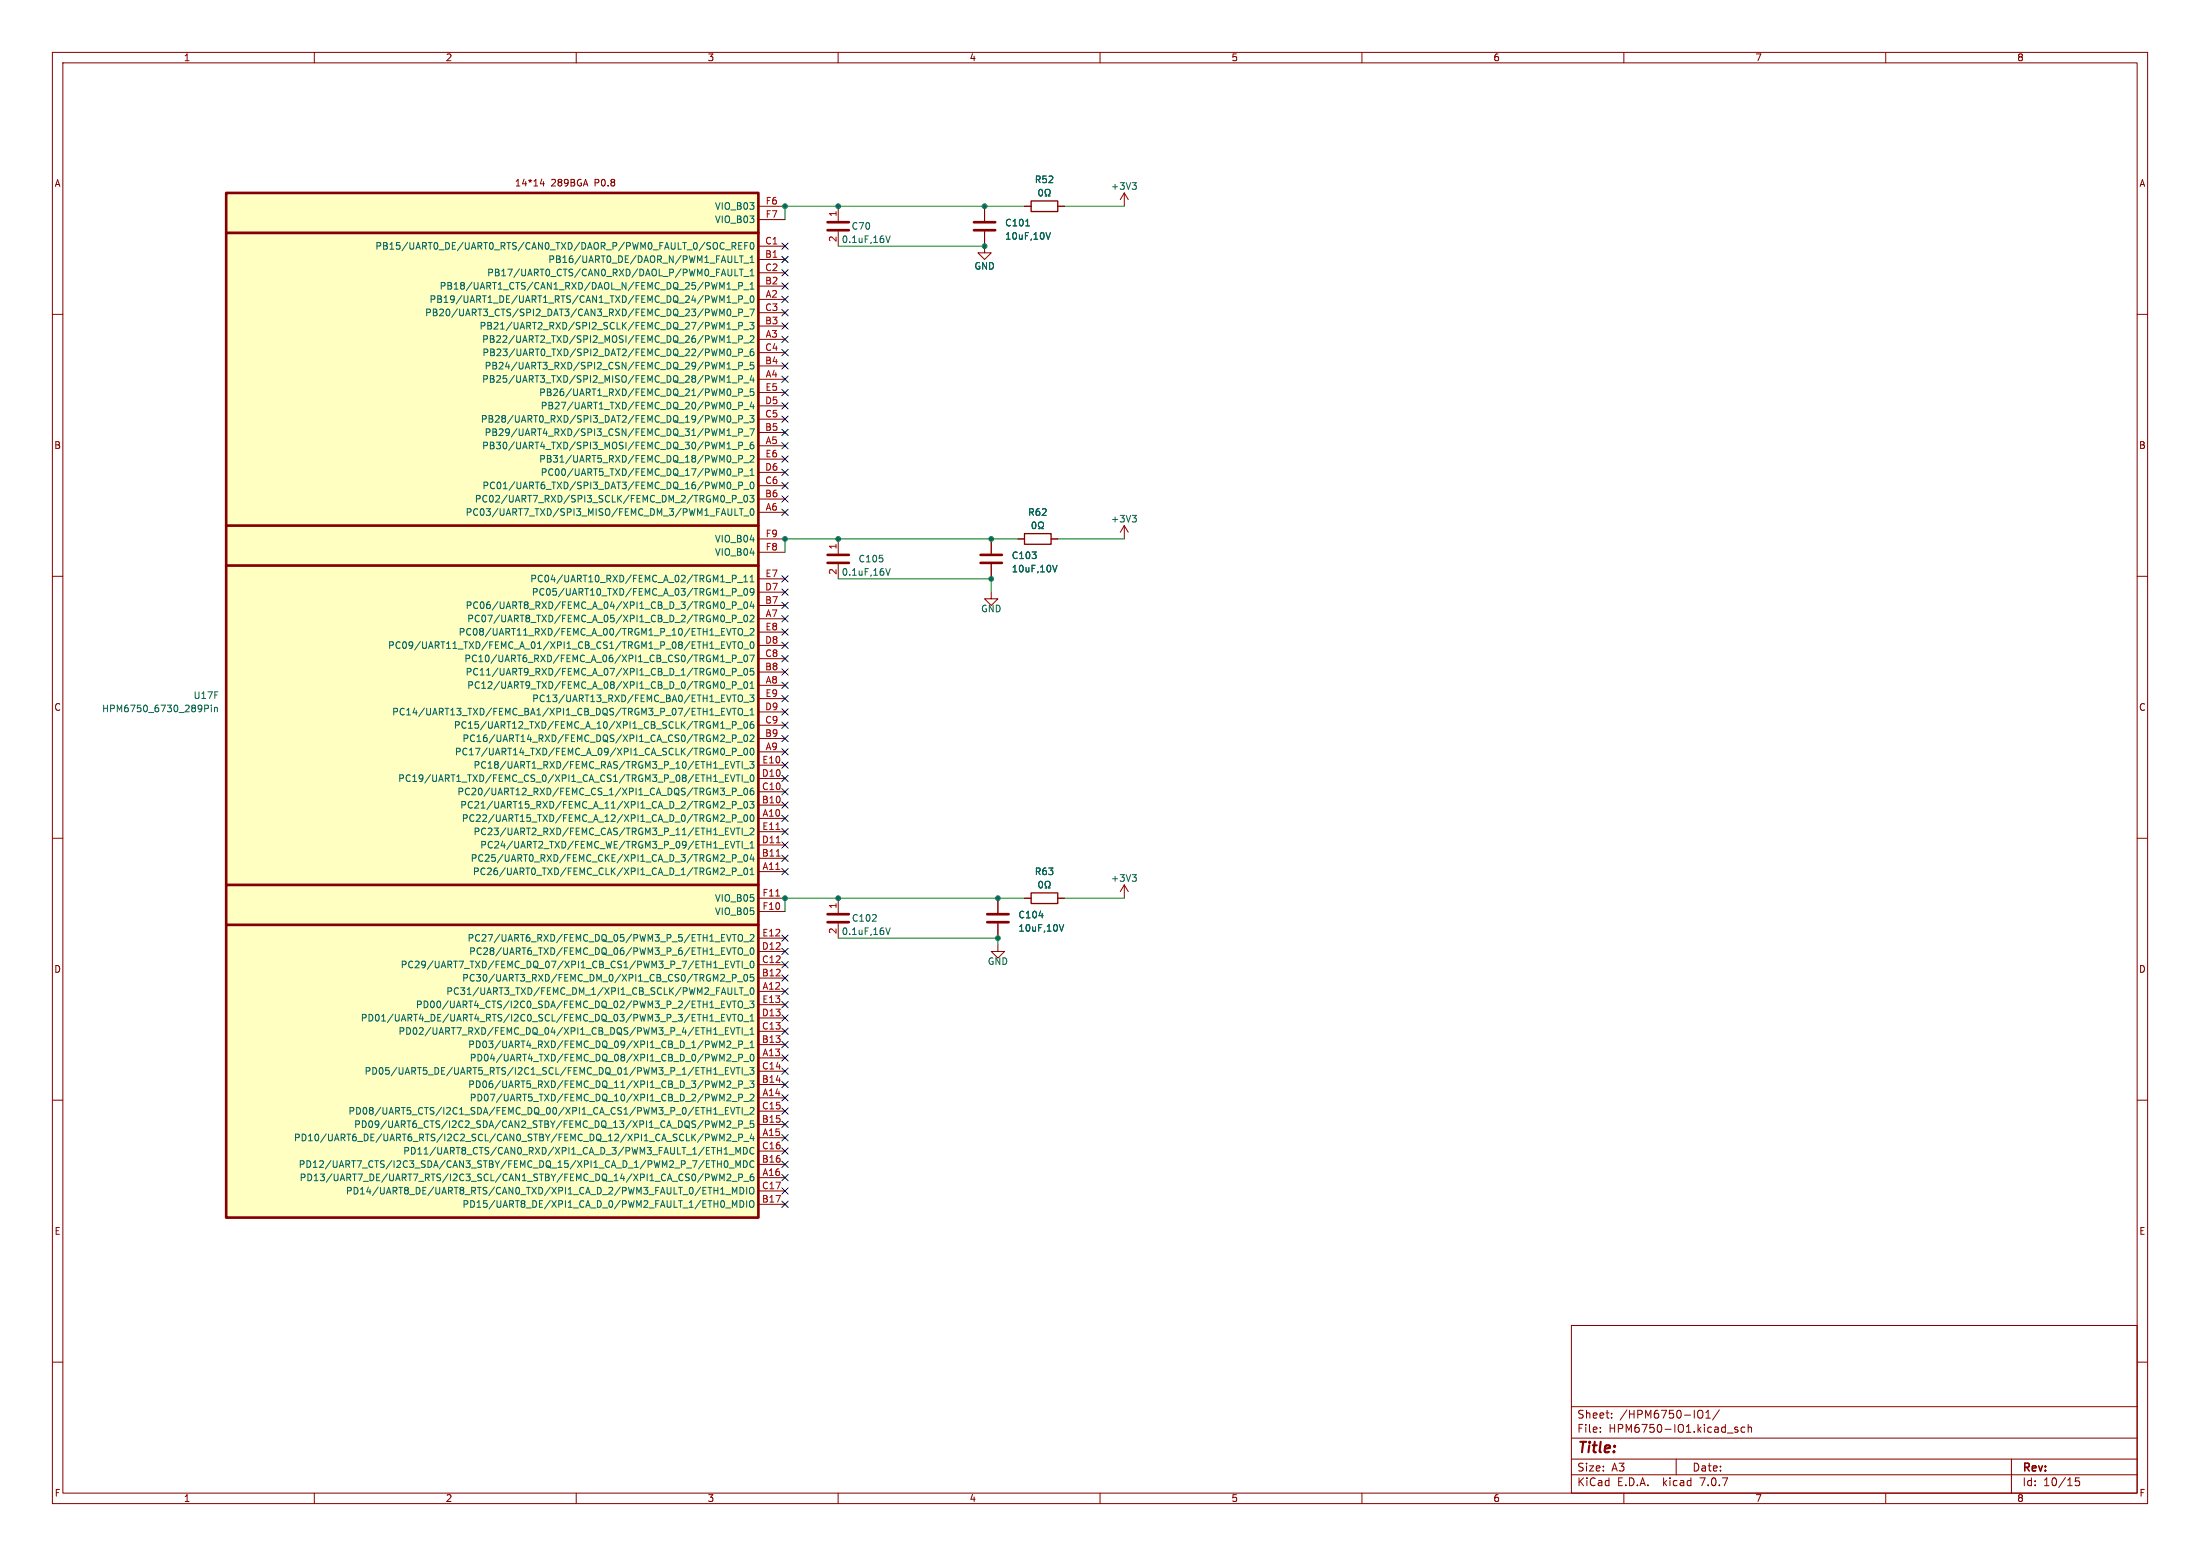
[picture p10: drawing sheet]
<svg xmlns="http://www.w3.org/2000/svg" width="420mm" height="297mm" viewBox="0 0 420 297" stroke-linecap="round" stroke-linejoin="round" font-family="sans-serif">
<g fill="none" stroke="#840000" stroke-width=".19">
<path d="M10 10h400v277h-400zM12 12h396v273h-396zM60 10v2M110 10v2M160 10v2M210 10v2M260 10v2M310 10v2M360 10v2M103.4 34.2l-.3 .9h.8M103.7 34.7v.8M144.8 39.4h5.1"/>
<path d="M160 39.4v2.8M188 39.4v2.8M195.6 39.4h1.2M201.9 39.4h1.3M214.6 36.8v2.6M214.6 36.8l-.7 1.3M214.6 36.8l.8 1.3M10 60h2M144.8 57.2h5.1M144.8 49.5h5.1M144.8 54.6h5.1M144.8 47h5.1"/>
<path d="M144.8 52.1h5.1M144.8 59.7h5.1M144.8 41.9h5.1M160 44.2v2.8M188 44.2v4.1h-1.3l1.3 1.2 1.2-1.2h-1.2M408 60h2M144.8 64.8h5.1M144.8 72.4h5.1M144.8 62.2h5.1M144.8 69.9h5.1M144.8 67.3h5.1M144.8 77.5h5.1"/>
<path d="M144.8 74.9h5.1M144.8 85.1h5.1M144.8 97.8h5.1M144.8 82.6h5.1M144.8 95.3h5.1M144.8 80h5.1M144.8 92.7h5.1M144.8 90.2h5.1M144.8 87.6h5.1M10 110h2M144.8 118.1h5.1M144.8 115.6h5.1"/>
<path d="M144.8 113h5.1M144.8 110.5h5.1M144.8 105.4h5.1M144.8 102.9h5.1M160 102.9v2.8M160 107.7v2.8M189.2 113v1.3h-1.2l1.2 1.3 1.3-1.3h-1.3M189.2 102.9v2.8M189.2 107.7v2.8M194.3 102.9h1.3M200.7 102.9h1.2M214.6 100.3v2.6"/>
<path d="M214.6 100.3l-.7 1.3M214.6 100.3l.8 1.3M408 110h2M144.8 130.8h5.1M144.8 128.3h5.1M144.8 125.7h5.1M144.8 138.4h5.1M144.8 123.2h5.1M144.8 135.9h5.1M144.8 120.7h5.1M144.8 133.4h5.1M10 160h2"/>
<path d="M144.8 156.2h5.1M144.8 143.5h5.1M144.8 153.7h5.1M144.8 141h5.1M144.8 151.1h5.1M144.8 148.6h5.1M144.8 146.1h5.1M144.8 158.8h5.1M408 160h2M144.8 166.4h5.1M144.8 163.8h5.1M144.8 161.3h5.1"/>
<path d="M144.8 179.1h5.1M144.8 174h5.1M144.8 171.5h5.1M160 171.5v2.7M160 176.3v2.8M190.5 171.5v2.7M190.5 176.3v2.8M195.6 171.5h1.2M201.9 171.5h1.3M214.6 168.9l-.7 1.3M214.6 168.9v2.6M214.6 168.9l.8 1.3"/>
<path d="M144.8 189.2h5.1M144.8 186.7h5.1M144.8 199.4h5.1M144.8 184.2h5.1M144.8 196.9h5.1M144.8 181.6h5.1M144.8 194.3h5.1M144.8 191.8h5.1M190.5 180.3v1.3h-1.3l1.3 1.3 1.3-1.3h-1.3M10 210h2M144.8 201.9h5.1M144.8 209.6h5.1"/>
<path d="M144.8 217.2h5.1M144.8 207h5.1M144.8 214.6h5.1M144.8 204.5h5.1M144.8 212.1h5.1M144.8 219.7h5.1M408 210h2M144.8 224.8h5.1M144.8 222.2h5.1M144.8 229.9h5.1M144.8 227.3h5.1M10 260h2"/>
<path d="M300 253h108v32h-108zM408 260h2M300 278.5h108M300 274.5h108M300 268.5h108M305.5 273.2v.2M305.5 272.5v.1M307.7 270.5v.2M307.7 269.8v.1M320 278.5v3M324.4 269.2a.5 .5 0 0 1 .7 .5v.5a.5 .5 0 0 1-.7 .5M325.7 270.7h.8"/>
<path d="M325.7 269.6l.4-.4v1.5M328.2 269.1l-1.3 1.9M331.7 272.5l-.3-.1-.2 .2v.2l.5 .2v.3h-.5M333.1 272.5l-.4-.1-.3 .3 .1 .6h.6M333.7 272.5l.2-.1 .4 .1 .1 .9M333.7 271.9v1.5M384 278.5v6.5M60 285v2M110 285v2M160 285v2M210 285v2M260 285v2"/>
<path d="M300 281.5h108M310 285v2M360 285v2M396.9 282.1h-.7v.7l.2-.1h.5l.1 .2-.1 .5-.2 .2-.5-.2"/>
</g>
<g fill="none" stroke="#840000" stroke-width=".51">
<path d="M43.2 36.8h101.6v195.6h-101.6zM43.2 44.5h101.6M158 43.9h4.1M158 42.4h4.1M185.9 43.9h4.1M185.9 42.4h4.1M43.2 108h101.6M43.2 100.3h101.6M158 107.4h4.1M158 105.9h4.1M187.2 107.4h4.1M187.2 105.9h4.1"/>
<path d="M43.2 176.5h101.6M43.2 168.9h101.6M158 176h4.1M158 174.5h4.1M188.5 176h4M188.5 174.5h4"/>
</g>
<g fill="none" stroke="#006464" stroke-width=".19">
<path d="M198.5 36.2l.1-.1a.68 .68 0 0 1 .4 .7 .68 .68 0 0 1-.4 .6 .84 .84 0 0 1-.1-1.2zM199.5 37.4h.3v-.2a.54 .54 0 0 1-.3-.8 .54 .54 0 0 1 .8-.2l.2 .6-.3 .4v.2h.3M216.1 34.9h.8l-.4 .5M216.7 35.4l.2 .2v.3l-.2 .2M138.5 47.7h1M138.8 57.7h.7M138.8 54.3l.4-.4v1.3M138.8 55.2h.7M138.9 59.1l.2-.1a.68 .68 0 0 1 .4 .6 .68 .68 0 0 1-.4 .7l-.3-.5zM139 56.6l.2-.1v1.2M139.8 47l.6-.1 .1-.2-.1-.3-.6-.1v1.3M139.8 57.9h.9"/>
<path d="M139.8 55.3h.9M140.1 47l.4 .6M140.3 51.4v1.2h.6M141 54.6l.6-.1 .2-.2-.1-.3-.7-.1v1.3M141 57.1h.6l.2-.2-.1-.3-.7-.1v1.2M141 59.7l.6-.1 .2-.2-.1-.3-.7-.1v1.3M141 46.9h.5M141.1 48.8h.8M141.1 51.4h.8M141.5 48.8v1.3M141.5 51.4v1.2M141.6 46.3h-.6v1.3h.6"/>
<path d="M142 57.9h1M142 50.2h1M142 55.3h1M142 52.8h1M142.2 46.9h.4M142.8 46.3h-.6v1.3M143.1 59h.9l-.6 1.3M143.2 49.2l.4-.4v1.3M143.2 51.7l.4-.3v1.2M143.2 54.3l.4-.4v1.3M143.2 50.1h.7M143.2 55.2h.7"/>
<path d="M143.2 52.6h.7M143.3 46.4l.2-.1a.68 .68 0 0 1 .4 .6 .68 .68 0 0 1-.4 .7l-.3-.5zM143.3 56.6l.2-.1a.68 .68 0 0 1 .4 .6 .68 .68 0 0 1-.4 .6l-.3-.5zM169.1 45l.4 1.3 .4-1.3M195.8 43.1h.7M199.7 44.4l.4 1.3 .4-1.3M138.8 65.3h.7M138.8 73h.7M138.8 62.8h.7M138.8 70.4h.7M139.4 79.4l.1 .4-.1 .7M139.8 65.5h.9"/>
<path d="M139.8 73.1h.9M139.8 62.9h.9M139.8 70.6h.9M139.8 60.4h.9M139.8 68h.9M139.8 75.6h.9M141 62.2l.6-.1 .2-.1-.1-.3-.7-.2v1.3M141 64.7h.6l.2-.2-.1-.3-.7-.1v1.2M141 67.3l.6-.1 .2-.2-.1-.3-.7-.1v1.3M141 69.8h.6l.2-.2-.1-.3-.7-.1v1.2M141 72.4l.6-.1 .2-.2-.1-.3-.7-.1v1.3M141 74.9l.6-.1 .2-.1-.1-.3-.7-.2v1.3"/>
<path d="M141 77.4h.6l.2-.2-.1-.3-.7-.1v1.2M141 80l.6-.1 .2-.2-.1-.3-.7-.1v1.3M142 65.5h1M142 73.1h1M142 62.9h1M142 70.6h1M142 60.4h1M142 68h1M142 78.2h1M142 75.6h1M143.1 61.5h.8l-.4 .5 .4 .1v.6l-.2 .1-.6-.1M143.1 79.3h.8l-.4 .5 .4 .1v.6l-.2 .1-.6-.1"/>
<path d="M143.2 64.2l.5-.1 .2 .3-.8 .9h.8M143.5 71.6l-.3 .9h.8M143.5 76.7l-.3 .9h.8M143.8 66.6l-.4 .1a.86 .86 0 0 0 0 1.2l.5-.1v-.5l-.2-.2-.4 .1-.1 .1M143.8 72.1v.9M143.8 77.2v.8M143.9 69.2h-.6l-.1 .6 .2-.2 .4 .1 .1 .2v.4l-.2 .1-.5-.1M143.9 74.2h-.6l-.1 .6 .2-.1 .4 .1 .1 .2v.4l-.2 .1-.5-.1M138.5 96h1M138.8 85.7h.7M138.8 83.1h.7M139.8 85.8h.9"/>
<path d="M139.8 83.3h.9M139.8 80.7h.9M139.8 93.4h.9M139.8 90.9h.9M139.8 88.3h.9M139.8 95.2h.6l.1-.2v-.3l-.7-.1v1.2M140.3 97.1v1.3h.6M140.8 96h1M141 82.5h.6l.2-.2-.1-.3-.7-.1v1.2M141 85.1l.6-.1 .2-.2-.1-.3-.7-.1v1.3M141 87.6l.6-.1 .2-.1-.1-.3-.7-.2v1.3M141 90.1h.6l.2-.2-.1-.3-.7-.1v1.2"/>
<path d="M141 92.7l.6-.1 .2-.2-.1-.3-.7-.1v1.3M141.1 97.1h.8M141.5 97.1v1.3M142 85.8h1M142 98.5h1M142 83.3h1M142 80.7h1M142 93.4h1M142 90.9h1M142 88.3h1M142.1 94.7l.2-.1a.68 .68 0 0 1 .4 .6 .68 .68 0 0 1-.4 .6l-.3-.5zM143.1 94.6h.8l-.4 .4 .4 .2v.5l-.2 .1-.6-.1"/>
<path d="M143.1 81.9h.9l-.6 1.2M143.2 87.1l.5-.2 .2 .4-.8 .9h.8M143.2 89.8l.4-.3v1.2M143.2 90.7h.7M143.3 97.2l.2-.1a.68 .68 0 0 1 .4 .6 .68 .68 0 0 1-.4 .7l-.3-.5zM143.3 92.1l.2-.1a.68 .68 0 0 1 .4 .7 .68 .68 0 0 1-.4 .6l-.3-.5zM143.8 84.4l-.4 .1a.86 .86 0 0 0 0 1.2l.5-.2v-.4l-.2-.2h-.4l-.1 .2M197.2 99.8l.1-.2a.68 .68 0 0 1 .5 .7 .68 .68 0 0 1-.5 .6l-.3-.5zM216.1 98.4h.8l-.4 .5M216.7 98.9l.2 .2v.3l-.2 .2M138.5 118.8h1M138.5 116.3h1"/>
<path d="M139.8 115.5h.6l.1-.2v-.3l-.7-.1v1.2M139.8 118.1l.6-.1 .1-.2v-.3l-.7-.1v1.3M139.8 109.8h.5l.2 .2-.1 .4-.6 .1M139.8 120h.7M140.2 120v1.2M140.8 118.8h1M140.8 116.3h1M140.8 113.7h1M140.8 111.2h1M142 111.1h.7M142 110.2l.4-.4v1.3M142.1 112.5l.2-.2a.68 .68 0 0 1 .4 .7 .68 .68 0 0 1-.4 .6l-.3-.5z"/>
<path d="M142.1 115l.2-.1a.68 .68 0 0 1 .4 .6 .68 .68 0 0 1-.4 .6l-.3-.4zM142.1 117.5l.2-.1a.68 .68 0 0 1 .4 .7 .68 .68 0 0 1-.4 .6l-.3-.5zM143.2 117.5l.5-.1 .2 .4-.8 .9h.8M143.2 110.2l.4-.4v1.3M143.2 111.1h.7M143.5 114.8l-.3 .9h.8M143.8 115.3v.8M143.9 112.9l-.2 .2h-.4l-.1-.2v-.3l.2-.3h.3l.2 .3a.84 .84 0 0 1-.3 1h-.3M169.1 108.5l.4 1.3 .4-1.3M198.2 100.9h.3v-.2a.54 .54 0 0 1-.2-.8 .54 .54 0 0 1 .7-.2l.2 .6-.3 .4v.2h.3M201 107.9l.4 1.3 .4-1.3M39.1 134.6h.5l.2 .2-.1 .4-.6 .1"/>
<path d="M40.3 134.6v.1M40.3 135v.9M41 135v.9M41 135.1l.1-.1 .3 .1 .1 .8M137.8 123.1h.4M137.8 123.8h.6M137.8 122.5h.6M137.8 136.5h.6M137.8 135.2h.6M138.5 131.5h1M138.5 129h1M138.5 126.4h1"/>
<path d="M138.5 139.1h1M138.7 122.5l.5 1.3 .4-1.3M138.7 135.2l.5 1.3 .4-1.3M139.8 125.7l.6-.1 .1-.1v-.3l-.7-.2v1.3M139.8 128.2h.6l.1-.2v-.3l-.7-.1v1.2M139.8 130.8l.6-.1 .1-.2v-.3l-.7-.1v1.3M139.8 138.4l.6-.1 .1-.1v-.3l-.7-.2v1.3M139.8 122.5h.7M139.8 135.2h.7M140.2 122.5v1.3M140.2 135.2v1.3M140.8 131.5h1"/>
<path d="M140.8 129h1M140.8 126.4h1M140.8 139.1h1M141 120.1l.2-.1a.43 .43 0 0 1 .6 .4v.4a.42 .42 0 0 1-.5 .4 .42 .42 0 0 1-.4-.4zM141 122.7l.2-.2a.43 .43 0 0 1 .6 .4v.4a.42 .42 0 0 1-.5 .5 .42 .42 0 0 1-.4-.5zM141 132.8l.2-.1a.43 .43 0 0 1 .6 .4v.4a.43 .43 0 0 1-.3 .4 .43 .43 0 0 1-.5-.2M141 135.4l.2-.2a.43 .43 0 0 1 .6 .4v.4a.42 .42 0 0 1-.5 .5 .42 .42 0 0 1-.4-.5zM142 123.9h1M142 136.6h1M142 121.4h1M142 134.1h1M142.1 125.2l.2-.2a.68 .68 0 0 1 .4 .7 .68 .68 0 0 1-.4 .6l-.3-.5z"/>
<path d="M142.1 127.7l.2-.1a.68 .68 0 0 1 .4 .6 .68 .68 0 0 1-.4 .6l-.3-.4zM142.1 130.2l.2-.1a.68 .68 0 0 1 .4 .7 .68 .68 0 0 1-.4 .6l-.3-.5zM142.1 137.9l.2-.2a.68 .68 0 0 1 .4 .7 .68 .68 0 0 1-.4 .6l-.3-.5zM143.1 132.7h.8l-.4 .4 .4 .2v.5l-.2 .1-.6-.1M143.1 125h.9l-.6 1.3M143.2 120.1l.5-.1 .2 .3-.8 .9h.8M143.2 130.5l.4-.4v1.3M143.2 135.6l.4-.4v1.3M143.2 131.4h.7M143.2 136.5h.7M143.3 122.6l.2-.1a.68 .68 0 0 1 .4 .6 .68 .68 0 0 1-.4 .7l-.3-.5zM143.8 137.7l-.4 .1a.86 .86 0 0 0 0 1.2l.5-.1v-.4l-.2-.3-.4 .1-.1 .2"/>
<path d="M143.9 127.6h-.6l-.1 .6 .2-.1h.4l.1 .2v.4l-.2 .1-.5-.1M138.5 148.5h.4M138.5 149.2h.6M138.5 147.9h.6M138.5 156.9h1M138.5 144.2h1M138.5 154.4h1M138.5 141.7h1M138.5 151.8h1M139.5 147.9l.4 1.3 .4-1.3M139.8 140.9h.6l.1-.2v-.3l-.7-.1v1.2M139.8 143.5l.6-.1 .1-.2v-.3l-.7-.1v1.3"/>
<path d="M139.8 151.1l.6-.1 .1-.1v-.3l-.7-.2v1.3M139.8 153.6h.6l.1-.2v-.3l-.7-.1v1.2M139.8 156.2l.6-.1 .1-.2v-.3l-.7-.1v1.3M140.3 145.4l-.4 1.2M140.3 158.1l-.4 1.2M140.5 147.9h.8M140.5 145.4h.8M140.5 158.1h.8M140.8 156.9h1M140.8 144.2h1M140.8 154.4h1M140.8 141.7h1"/>
<path d="M140.8 151.8h1M140.9 145.4v1.2M140.9 147.9v1.3M140.9 158.1v1.2M141.7 145.4v1.2M141.7 147.9v1.3M141.7 158.1v1.2M142 149.3h1M142 146.8h1M142 159.5h1M142.1 155.6l.2-.1a.68 .68 0 0 1 .4 .7 .68 .68 0 0 1-.4 .6l-.3-.5zM142.1 140.4l.2-.1a.68 .68 0 0 1 .4 .6 .68 .68 0 0 1-.4 .6l-.3-.4z"/>
<path d="M142.1 142.9l.2-.1a.68 .68 0 0 1 .4 .7 .68 .68 0 0 1-.4 .6l-.3-.5zM142.1 150.6l.2-.2a.68 .68 0 0 1 .4 .7 .68 .68 0 0 1-.4 .6l-.3-.5zM142.1 153.1l.2-.1a.68 .68 0 0 1 .4 .6 .68 .68 0 0 1-.4 .6l-.3-.4zM143.1 153h.8l-.4 .5 .4 .1v.5l-.2 .1-.6-.1M143.1 145.4h.8l-.4 .4 .4 .2v.5l-.2 .1-.6-.1M143.2 158.2l.5-.1 .2 .3-.8 .9h.8M143.2 140.4l.5-.1 .2 .3-.8 .9h.8M143.3 155.6l.2-.1a.68 .68 0 0 1 .4 .7 .68 .68 0 0 1-.4 .6l-.3-.5zM143.3 142.9l.2-.1a.68 .68 0 0 1 .4 .7 .68 .68 0 0 1-.4 .6l-.3-.5zM143.3 148l.2-.1a.68 .68 0 0 1 .4 .6 .68 .68 0 0 1-.4 .7l-.3-.5zM143.8 150.4l-.4 .1a.86 .86 0 0 0 0 1.2l.5-.1v-.4l-.2-.3-.4 .1-.1 .2M138.5 167.1h1"/>
<path d="M139.8 163.8l.6-.1 .1-.1v-.3l-.7-.2v1.3M139.8 166.3h.6l.1-.2v-.3l-.7-.1v1.2M139.8 178.4h.7M140.2 178.4v1.2M140.3 160.6l-.4 1.3M140.5 160.6h.8M140.8 167.1h1M140.8 164.5h1M140.9 160.6v1.3M141 178.6l.2-.2a.43 .43 0 0 1 .6 .4v.4a.42 .42 0 0 1-.5 .5 .42 .42 0 0 1-.4-.5zM141.7 160.6v1.3M142 162h1"/>
<path d="M142 179.8h1M142.1 165.8l.2-.1a.68 .68 0 0 1 .4 .6 .68 .68 0 0 1-.4 .6l-.3-.4zM142.1 163.3l.2-.2a.68 .68 0 0 1 .4 .7 .68 .68 0 0 1-.4 .6l-.3-.5zM143.2 166.9h.7M143.2 178.5l.5-.1 .2 .3-.8 .9h.8M143.2 161l.4-.4v1.3M143.2 166l.4-.3v1.2M143.2 161.9h.7M143.5 163.1l-.3 .9h.8M143.8 163.6v.8M169.1 177.1l.4 1.3 .4-1.3M198.4 174.8h.7"/>
<path d="M198.5 168.3l.1-.1a.68 .68 0 0 1 .4 .7 .68 .68 0 0 1-.4 .6 .84 .84 0 0 1-.1-1.2zM199.5 169.5h.3v-.3a.54 .54 0 0 1-.3-.7 .54 .54 0 0 1 .8-.2l.2 .6-.3 .3v.3h.3M202.2 176.5l.4 1.2 .5-1.2M216.1 166.9h.8l-.4 .5M216.7 167.4l.2 .3v.3l-.2 .2M137.2 197.6h1M137.8 194.2h.4M138.4 193.6h-.6v1.3h.6M138.5 184.1h.4M138.5 196.8h.4M138.5 187.4h1M138.7 193.6l.5 1.3 .4-1.3"/>
<path d="M138.7 191.1l.5 1.2 .4-1.2M139 198.7l.4 .1 .1 .3-.8 .9h.8M139.1 183.5h-.6v1.2h.6M139.1 196.2h-.6v1.2h.6M139.5 183.5l.4 1.2 .4-1.2M139.5 196.2l.4 1.2 .4-1.2M139.8 186.7l.6-.1 .1-.2v-.3l-.7-.1v1.3M139.8 180.9h.7M139.8 193.6h.7M139.8 191.1h.7M140.2 180.9v1.3M140.2 191.1v1.2"/>
<path d="M140.2 193.6v1.3M140.3 188.5v1.3h.6M140.5 183.5h.8M140.5 196.2h.8M140.8 187.4h1M140.9 183.5v1.2M140.9 196.2v1.2M141 181.1l.2-.2a.43 .43 0 0 1 .6 .4v.5a.42 .42 0 0 1-.5 .4 .42 .42 0 0 1-.4-.4zM141 191.3l.2-.2a.43 .43 0 0 1 .6 .4v.4a.42 .42 0 0 1-.5 .5 .42 .42 0 0 1-.4-.5zM141 193.8l.2-.2a.43 .43 0 0 1 .6 .4v.5a.42 .42 0 0 1-.5 .4 .42 .42 0 0 1-.4-.4zM141 199.4l.6-.1 .2-.2-.1-.3-.7-.1v1.3M141.1 188.5h.8"/>
<path d="M141.5 188.5v1.3M141.7 183.5v1.2M141.7 196.2v1.2M142 189.9h1M142 184.9h1M142 197.6h1M142 182.3h1M142 195h1M142 192.5h1M142.1 186.1l.2-.1a.68 .68 0 0 1 .4 .6 .68 .68 0 0 1-.4 .7l-.3-.5zM143.1 191.1h.8l-.4 .5 .4 .1v.5l-.2 .1-.6-.1M143.2 194l.4-.4v1.3"/>
<path d="M143.2 196.5l.4-.3v1.2M143.2 199.1l.4-.4v1.3M143.2 200h.7M143.2 197.4h.7M143.2 194.9h.7M143.3 181l.2-.1a.68 .68 0 0 1 .4 .7 .68 .68 0 0 1-.4 .6l-.3-.5zM143.3 183.6l.2-.1a.68 .68 0 0 1 .4 .6 .68 .68 0 0 1-.4 .6l-.3-.5zM143.3 188.7l.2-.2a.68 .68 0 0 1 .4 .7 .68 .68 0 0 1-.4 .6l-.3-.5zM143.9 186h-.6l-.1 .6 .2-.1h.4l.1 .2v.4l-.2 .2-.5-.2M136.9 216.5l-.3 1.2-.2-.9M137.2 205.2h1M137.2 212.8h1"/>
<path d="M137.4 217.7v-1.2l.4 .9 .4-.9v1.2M137.4 213.9l.4 .9 .4-.9v1.3M138.5 204.4h.4M138.5 212h.4M138.8 214.1l.5-.2 .2 .4-.8 .9h.8M138.8 216.6l.5-.1 .2 .3-.8 .9h.8M139.1 203.8h-.6v1.2h.6M139.1 211.4h-.6v1.3h.6M139.3 201.2l.2 .3v.3l-.8 .7h.8M139.3 206.3l.2 .3v.3l-.8 .7h.8M139.3 208.9l.2 .2v.3l-.8 .7h.8M139.5 203.8l.4 1.2 .4-1.2"/>
<path d="M139.5 211.4l.4 1.3 .4-1.3M139.8 202.6h.9M139.8 210.3h.9M139.8 217.9h.9M139.8 200.1h.9M139.8 207.7h.9M139.8 215.3h.9M140.5 203.8h.8M140.5 211.4h.8M140.9 203.8v1.2M140.9 211.4v1.3M141 201.9l.6-.1 .2-.1-.1-.3-.7-.2v1.3"/>
<path d="M141 207l.6-.1 .2-.2-.1-.3-.7-.1v1.3M141 209.5h.6l.2-.2-.1-.3-.7-.1v1.2M141 214.6l.6-.1 .2-.1-.1-.3-.7-.2v1.3M141 217.1h.6l.2-.2-.1-.3-.7-.1v1.2M141.7 203.8v1.2M141.7 211.4v1.3M141.9 219a.64 .64 0 0 1 .8 .7 .64 .64 0 0 1-.8 .6zM142 202.6h1M142 210.3h1M142 217.9h1M142 200.1h1M142 207.7h1"/>
<path d="M142 215.3h1M142 205.2h1M142 212.8h1M143.1 203.8h.8l-.4 .5 .4 .1v.5l-.2 .1-.6-.1M143.1 206.3h.8l-.4 .5 .4 .1v.6l-.2 .1-.6-.1M143.2 209l.5-.1 .2 .3-.8 .9h.8M143.2 211.5l.5-.1 .2 .4-.8 .9h.8M143.3 201.4l.2-.2a.68 .68 0 0 1 .4 .7 .68 .68 0 0 1-.4 .6l-.3-.5zM143.5 216.4l-.3 .9h.8M143.8 216.9v.8M143.9 213.9h-.6l-.1 .6 .2-.1 .4 .1 .1 .2v.4l-.2 .1-.5-.1M143.9 219.1a.6 .6 0 0 0-.8 .5 .6 .6 0 0 0 .6 .7l.2-.1"/>
<path d="M135.8 221.6h.8M136.9 224.1l-.3 1.3-.2-.9-.3 .9M137 221.6v1.2M137 222.2h.7M137.4 225.4v-1.3l.4 .9 .4-.9v1.3M137.6 227.9h.7M137.7 221.6v1.2M138.2 220.3h.8M138.4 221.7l.1-.1a.68 .68 0 0 1 .5 .6 .68 .68 0 0 1-.5 .6l-.3-.5zM138.5 228h1M138.8 224.2l.5-.1 .2 .4-.8 .9h.8M139.2 223h1"/>
<path d="M139.2 220.4h1M139.8 225.5h.9M139.8 227.9v-1.3l.4 .9 .5-.9v1.3M139.8 229.2l.4 .9 .5-.9v1.2M140.5 220.3v-1.3l.4 .9 .4-.9v1.3M140.5 222.8v-1.2l.4 .9 .4-.9v1.2M141 224.8l.6-.1 .2-.2-.1-.3-.7-.1v1.3M141.3 226.6a.64 .64 0 0 1 .7 .7 .64 .64 0 0 1-.7 .6zM141.3 229.2a.64 .64 0 0 1 .7 .6 .64 .64 0 0 1-.7 .6zM141.9 221.6a.64 .64 0 0 1 .8 .6 .64 .64 0 0 1-.8 .6zM142 225.5h1M142.5 226.6v1.3"/>
<path d="M142.5 229.2v1.2M143.1 226.8l.3-.2a.43 .43 0 0 1 .5 .5v.4a.42 .42 0 0 1-.4 .4 .42 .42 0 0 1-.4-.4zM143.1 229.4l.3-.2a.43 .43 0 0 1 .5 .4v.4a.42 .42 0 0 1-.4 .5 .42 .42 0 0 1-.4-.5zM143.8 224.1l-.4 .1a.86 .86 0 0 0 0 1.2l.5-.2v-.4l-.2-.2h-.4l-.1 .2M143.9 221.7a.6 .6 0 0 0-.8 .4 .6 .6 0 0 0 .6 .7l.2-.1"/>
</g>
<path d="M43.2 44.5h101.6M43.2 108h101.6M43.2 100.3h101.6M43.2 176.5h101.6M43.2 168.9h101.6" fill="none" stroke="#ffffc2" stroke-width=".19"/>
<path d="M43.2 36.8h101.6v195.6h-101.6z" fill="#ffffc2" stroke="#ffffc2" stroke-width=".19"/>
<path d="M148.1 158.3h.8M148.1 171h.7M148.2 163.4h.7M148.2 160.9h.7" fill="none" stroke="#a90000" stroke-width=".19"/>
<path d="M196.8 38.4h5.1v2h-5.1zM195.6 101.9h5.1v2h-5.1zM196.8 170.4h5.1v2.1h-5.1z" fill="none" stroke="#840000" stroke-width=".25"/>
<path d="M195.6 39.4h-45.7v2.5M203.2 39.4h11.4M160 47h28M160 110.5h29.2v2.5M194.3 102.9h-44.4v2.5M201.9 102.9h12.7M160 179.1h30.5v1.2M195.6 171.5h-45.7v2.5M203.2 171.5h11.4" fill="none" stroke="#009600" stroke-width=".19"/>
<g fill="none" stroke="#000084" stroke-width=".19">
<path d="M149.3 46.4l1.2 1.2M149.3 56.5l1.2 1.3M149.3 48.9l1.2 1.2M149.3 51.5l1.2 1.2M149.3 59.1l1.2 1.2M149.3 54l1.2 1.2M150.5 46.4l-1.2 1.2M150.5 56.5l-1.2 1.3M150.5 48.9l-1.2 1.2M150.5 51.5l-1.2 1.2M150.5 59.1l-1.2 1.2M150.5 54l-1.2 1.2"/>
<path d="M149.3 61.6l1.2 1.2M149.3 66.7l1.2 1.2M149.3 64.2l1.2 1.2M149.3 76.9l1.2 1.2M149.3 71.8l1.2 1.2M149.3 74.3l1.2 1.2M149.3 79.4l1.2 1.2M149.3 69.2l1.2 1.3M150.5 61.6l-1.2 1.2M150.5 66.7l-1.2 1.2M150.5 64.2l-1.2 1.2M150.5 76.9l-1.2 1.2"/>
<path d="M150.5 71.8l-1.2 1.2M150.5 74.3l-1.2 1.2M150.5 79.4l-1.2 1.2M150.5 69.2l-1.2 1.3M149.3 87l1.2 1.2M149.3 81.9l1.2 1.3M149.3 89.6l1.2 1.2M149.3 84.5l1.2 1.2M149.3 92.1l1.2 1.2M149.3 94.6l1.2 1.3M149.3 97.2l1.2 1.2M150.5 87l-1.2 1.2"/>
<path d="M150.5 81.9l-1.2 1.3M150.5 89.6l-1.2 1.2M150.5 84.5l-1.2 1.2M150.5 92.1l-1.2 1.2M150.5 94.6l-1.2 1.3M150.5 97.2l-1.2 1.2M149.3 109.9l1.2 1.2M149.3 117.5l1.2 1.2M149.3 115l1.2 1.2M149.3 112.4l1.2 1.2M150.5 109.9l-1.2 1.2M150.5 117.5l-1.2 1.2"/>
<path d="M150.5 115l-1.2 1.2M150.5 112.4l-1.2 1.2M149.3 120l1.2 1.3M149.3 122.6l1.2 1.2M149.3 125.1l1.2 1.2M149.3 127.7l1.2 1.2M149.3 130.2l1.2 1.2M149.3 137.8l1.2 1.2M149.3 135.3l1.2 1.2M149.3 132.7l1.2 1.3M150.5 120l-1.2 1.3M150.5 122.6l-1.2 1.2"/>
<path d="M150.5 125.1l-1.2 1.2M150.5 127.7l-1.2 1.2M150.5 130.2l-1.2 1.2M150.5 137.8l-1.2 1.2M150.5 135.3l-1.2 1.2M150.5 132.7l-1.2 1.3M149.3 155.6l1.2 1.2M149.3 158.1l1.2 1.3M149.3 153.1l1.2 1.2M149.3 150.5l1.2 1.2M149.3 140.4l1.2 1.2M149.3 142.9l1.2 1.2"/>
<path d="M149.3 145.4l1.2 1.3M149.3 148l1.2 1.2M150.5 155.6l-1.2 1.2M150.5 158.1l-1.2 1.3M150.5 153.1l-1.2 1.2M150.5 150.5l-1.2 1.2M150.5 140.4l-1.2 1.2M150.5 142.9l-1.2 1.2M150.5 145.4l-1.2 1.3M150.5 148l-1.2 1.2M149.3 165.8l1.2 1.2M149.3 160.7l1.2 1.2"/>
<path d="M149.3 163.2l1.2 1.2M149.3 178.5l1.2 1.2M150.5 165.8l-1.2 1.2M150.5 160.7l-1.2 1.2M150.5 163.2l-1.2 1.2M150.5 178.5l-1.2 1.2M149.3 186.1l1.2 1.2M149.3 191.2l1.2 1.2M149.3 188.6l1.2 1.2M149.3 193.7l1.2 1.2M149.3 181l1.2 1.2M149.3 183.5l1.2 1.3"/>
<path d="M149.3 198.8l1.2 1.2M149.3 196.2l1.2 1.3M150.5 186.1l-1.2 1.2M150.5 191.2l-1.2 1.2M150.5 188.6l-1.2 1.2M150.5 193.7l-1.2 1.2M150.5 181l-1.2 1.2M150.5 183.5l-1.2 1.3M150.5 198.8l-1.2 1.2M150.5 196.2l-1.2 1.3M149.3 201.3l1.2 1.2M149.3 214l1.2 1.2"/>
<path d="M149.3 208.9l1.2 1.3M149.3 216.6l1.2 1.2M149.3 219.1l1.2 1.2M149.3 203.9l1.2 1.2M149.3 206.4l1.2 1.2M149.3 211.5l1.2 1.2M150.5 201.3l-1.2 1.2M150.5 214l-1.2 1.2M150.5 208.9l-1.2 1.3M150.5 216.6l-1.2 1.2M150.5 219.1l-1.2 1.2M150.5 203.9l-1.2 1.2"/>
<path d="M150.5 206.4l-1.2 1.2M150.5 211.5l-1.2 1.2M149.3 224.2l1.2 1.2M149.3 221.6l1.2 1.3M149.3 226.7l1.2 1.2M149.3 229.3l1.2 1.2M150.5 224.2l-1.2 1.2M150.5 221.6l-1.2 1.3M150.5 226.7l-1.2 1.2M150.5 229.3l-1.2 1.2"/>
</g>
<g fill="#009600" stroke="#009600" stroke-width=".19">
<circle cx="149.9" cy="102.9" r=".46"/>
<circle cx="160" cy="102.9" r=".46"/>
<circle cx="189.2" cy="110.5" r=".46"/>
<circle cx="189.2" cy="102.9" r=".46"/>
<circle cx="160" cy="171.5" r=".46"/>
<circle cx="149.9" cy="171.5" r=".46"/>
<circle cx="190.5" cy="171.5" r=".46"/>
<circle cx="190.5" cy="179.1" r=".46"/>
<circle cx="149.9" cy="39.4" r=".46"/>
<circle cx="160" cy="39.4" r=".46"/>
<circle cx="188" cy="39.4" r=".46"/>
<circle cx="188" cy="47" r=".46"/>
</g>
<text font-size="2.8" fill="#840000" x="301" y="277.9">Title:</text>
<g font-size="2.1" fill="#840000">
<text x="301" y="273.7">File:</text>
<text x="301" y="271">Sheet:</text>
<text x="307.1" y="273.7">HPM6750-IO1.kicad_sch</text>
<text x="309.2" y="271">/HPM6750-IO1/</text>
<text x="301" y="281.1">Size:</text>
<text x="307.6" y="281.1">A3</text>
<text x="323" y="281.1">Date:</text>
<text x="386" y="281.3">Rev:</text>
<text x="301" y="283.9">KiCad</text>
<text x="308.7" y="283.9">E.D.A.</text>
<text x="317.6" y="283.9">kicad</text>
<text x="324.8" y="283.9">7.0.7</text>
<text x="386" y="283.9">Id:</text>
<text x="390.1" y="283.9">10/15</text>
</g>
<g font-size="1.8" fill="#840000">
<text x="35" y="11.9">1</text>
<text x="85" y="11.9">2</text>
<text x="135" y="11.9">3</text>
<text x="185" y="11.9">4</text>
<text x="235" y="11.9">5</text>
<text x="285" y="11.9">6</text>
<text x="335" y="11.9">7</text>
<text x="385" y="11.9">8</text>
<text x="10.3" y="35.9">A</text>
<text x="98.2" y="35.8">14*14</text>
<text x="105.2" y="35.8">289BGA</text>
<text x="113.6" y="35.8">P0.8</text>
<text x="408.3" y="35.9">A</text>
<text x="10.3" y="85.9">B</text>
<text x="408.2" y="85.9">B</text>
<text x="10.3" y="135.9">C</text>
<text x="408.2" y="135.9">C</text>
<text x="10.3" y="185.9">D</text>
<text x="408.2" y="185.9">D</text>
<text x="10.3" y="235.9">E</text>
<text x="408.3" y="235.9">E</text>
<text x="10.3" y="285.9">F</text>
<text x="35" y="286.9">1</text>
<text x="85" y="286.9">2</text>
<text x="135" y="286.9">3</text>
<text x="185" y="286.9">4</text>
<text x="235" y="286.9">5</text>
<text x="285" y="286.9">6</text>
<text x="335" y="286.9">7</text>
<text x="385" y="286.9">8</text>
<text x="408.3" y="285.9">F</text>
</g>
<g font-size="1.8" fill="#006464">
<text x="197.4" y="35.2">R52</text>
<text x="136.4" y="40.2">VIO_B03</text>
<text x="212" y="36.4">+3V3</text>
<text x="71.6" y="47.9">PB15/UART0_DE/UART0_RTS/CAN0_TXD/DAOR_P/PWM0_FAULT_0/SOC_REF0</text>
<text x="136.4" y="42.8">VIO_B03</text>
<text x="160.6" y="46.6">0.1uF,16V</text>
<text x="162.5" y="44">C70</text>
<text x="191.8" y="43.4">C101</text>
<text x="191.8" y="45.9">10uF,10V</text>
<text x="92.9" y="52.9">PB17/UART0_CTS/CAN0_RXD/DAOL_P/PWM0_FAULT_1</text>
<text x="104.6" y="50.4">PB16/UART0_DE/DAOR_N/PWM1_FAULT_1</text>
<text x="185.9" y="51.7">GND</text>
<text x="81.9" y="58">PB19/UART1_DE/UART1_RTS/CAN1_TXD/FEMC_DQ_24/PWM1_P_0</text>
<text x="83.8" y="55.5">PB18/UART1_CTS/CAN1_RXD/DAOL_N/FEMC_DQ_25/PWM1_P_1</text>
<text x="81.1" y="60.6">PB20/UART3_CTS/SPI2_DAT3/CAN3_RXD/FEMC_DQ_23/PWM0_P_7</text>
<text x="91.5" y="63.1">PB21/UART2_RXD/SPI2_SCLK/FEMC_DQ_27/PWM1_P_3</text>
<text x="91.9" y="65.6">PB22/UART2_TXD/SPI2_MOSI/FEMC_DQ_26/PWM1_P_2</text>
<text x="92" y="68.2">PB23/UART0_TXD/SPI2_DAT2/FEMC_DQ_22/PWM0_P_6</text>
<text x="92.4" y="70.7">PB24/UART3_RXD/SPI2_CSN/FEMC_DQ_29/PWM1_P_5</text>
<text x="91.9" y="73.3">PB25/UART3_TXD/SPI2_MISO/FEMC_DQ_28/PWM1_P_4</text>
<text x="102.8" y="75.8">PB26/UART1_RXD/FEMC_DQ_21/PWM0_P_5</text>
<text x="91.7" y="80.9">PB28/UART0_RXD/SPI3_DAT2/FEMC_DQ_19/PWM0_P_3</text>
<text x="92.4" y="83.4">PB29/UART4_RXD/SPI3_CSN/FEMC_DQ_31/PWM1_P_7</text>
<text x="103.1" y="78.3">PB27/UART1_TXD/FEMC_DQ_20/PWM0_P_4</text>
<text x="91.9" y="86">PB30/UART4_TXD/SPI3_MOSI/FEMC_DQ_30/PWM1_P_6</text>
<text x="102.8" y="88.5">PB31/UART5_RXD/FEMC_DQ_18/PWM0_P_2</text>
<text x="92" y="93.6">PC01/UART6_TXD/SPI3_DAT3/FEMC_DQ_16/PWM0_P_0</text>
<text x="103.1" y="91">PC00/UART5_TXD/FEMC_DQ_17/PWM0_P_1</text>
<text x="88.8" y="98.7">PC03/UART7_TXD/SPI3_MISO/FEMC_DM_3/PWM1_FAULT_0</text>
<text x="90.5" y="96.1">PC02/UART7_RXD/SPI3_SCLK/FEMC_DM_2/TRGM0_P_03</text>
<text x="196.2" y="98.7">R62</text>
<text x="212" y="99.9">+3V3</text>
<text x="136.4" y="106.3">VIO_B04</text>
<text x="136.4" y="103.7">VIO_B04</text>
<text x="163.8" y="107.5">C105</text>
<text x="193" y="106.9">C103</text>
<text x="101.1" y="111.4">PC04/UART10_RXD/FEMC_A_02/TRGM1_P_11</text>
<text x="101.4" y="113.9">PC05/UART10_TXD/FEMC_A_03/TRGM1_P_09</text>
<text x="160.6" y="110.1">0.1uF,16V</text>
<text x="193" y="109.4">10uF,10V</text>
<text x="88.8" y="116.4">PC06/UART8_RXD/FEMC_A_04/XPI1_CB_D_3/TRGM0_P_04</text>
<text x="89.1" y="119">PC07/UART8_TXD/FEMC_A_05/XPI1_CB_D_2/TRGM0_P_02</text>
<text x="187.2" y="117.1">GND</text>
<text x="74" y="124.1">PC09/UART11_TXD/FEMC_A_01/XPI1_CB_CS1/TRGM1_P_08/ETH1_EVTO_0</text>
<text x="87.5" y="121.5">PC08/UART11_RXD/FEMC_A_00/TRGM1_P_10/ETH1_EVTO_2</text>
<text x="88.6" y="126.6">PC10/UART6_RXD/FEMC_A_06/XPI1_CB_CS0/TRGM1_P_07</text>
<text x="88.8" y="129.1">PC11/UART9_RXD/FEMC_A_07/XPI1_CB_D_1/TRGM0_P_05</text>
<text x="89.1" y="131.7">PC12/UART9_TXD/FEMC_A_08/XPI1_CB_D_0/TRGM0_P_01</text>
<text x="19.4" y="136.1">HPM6750_6730_289Pin</text>
<text x="36.9" y="133.6">U17F</text>
<text x="74.8" y="136.8">PC14/UART13_TXD/FEMC_BA1/XPI1_CB_DQS/TRGM3_P_07/ETH1_EVTO_1</text>
<text x="101.5" y="134.2">PC13/UART13_RXD/FEMC_BA0/ETH1_EVTO_3</text>
<text x="86.6" y="139.3">PC15/UART12_TXD/FEMC_A_10/XPI1_CB_SCLK/TRGM1_P_06</text>
<text x="88.2" y="141.8">PC16/UART14_RXD/FEMC_DQS/XPI1_CA_CS0/TRGM2_P_02</text>
<text x="75.9" y="149.5">PC19/UART1_TXD/FEMC_CS_0/XPI1_CA_CS1/TRGM3_P_08/ETH1_EVTI_0</text>
<text x="86.7" y="144.4">PC17/UART14_TXD/FEMC_A_09/XPI1_CA_SCLK/TRGM0_P_00</text>
<text x="90.3" y="146.9">PC18/UART1_RXD/FEMC_RAS/TRGM3_P_10/ETH1_EVTI_3</text>
<text x="87.2" y="152">PC20/UART12_RXD/FEMC_CS_1/XPI1_CA_DQS/TRGM3_P_06</text>
<text x="87.8" y="154.5">PC21/UART15_RXD/FEMC_A_11/XPI1_CA_D_2/TRGM2_P_03</text>
<text x="88.1" y="157.1">PC22/UART15_TXD/FEMC_A_12/XPI1_CA_D_0/TRGM2_P_00</text>
<text x="90.3" y="159.6">PC23/UART2_RXD/FEMC_CAS/TRGM3_P_11/ETH1_EVTI_2</text>
<text x="89.8" y="164.7">PC25/UART0_RXD/FEMC_CKE/XPI1_CA_D_3/TRGM2_P_04</text>
<text x="90.2" y="167.2">PC26/UART0_TXD/FEMC_CLK/XPI1_CA_D_1/TRGM2_P_01</text>
<text x="91.6" y="162.2">PC24/UART2_TXD/FEMC_WE/TRGM3_P_09/ETH1_EVTI_1</text>
<text x="197.4" y="167.2">R63</text>
<text x="136.4" y="172.3">VIO_B05</text>
<text x="212" y="168.5">+3V3</text>
<text x="89.2" y="179.9">PC27/UART6_RXD/FEMC_DQ_05/PWM3_P_5/ETH1_EVTO_2</text>
<text x="136.4" y="174.9">VIO_B05</text>
<text x="160.6" y="178.7">0.1uF,16V</text>
<text x="162.5" y="176.1">C102</text>
<text x="194.3" y="175.5">C104</text>
<text x="194.3" y="178">10uF,10V</text>
<text x="76.4" y="185">PC29/UART7_TXD/FEMC_DQ_07/XPI1_CB_CS1/PWM3_P_7/ETH1_EVTI_0</text>
<text x="89.5" y="182.5">PC28/UART6_TXD/FEMC_DQ_06/PWM3_P_6/ETH1_EVTO_0</text>
<text x="188.5" y="184.4">GND</text>
<text x="85.1" y="190.1">PC31/UART3_TXD/FEMC_DM_1/XPI1_CB_SCLK/PWM2_FAULT_0</text>
<text x="88.1" y="187.6">PC30/UART3_RXD/FEMC_DM_0/XPI1_CB_CS0/TRGM2_P_05</text>
<text x="68.8" y="195.2">PD01/UART4_DE/UART4_RTS/I2C0_SCL/FEMC_DQ_03/PWM3_P_3/ETH1_EVTO_1</text>
<text x="76" y="197.7">PD02/UART7_RXD/FEMC_DQ_04/XPI1_CB_DQS/PWM3_P_4/ETH1_EVTI_1</text>
<text x="79.3" y="192.6">PD00/UART4_CTS/I2C0_SDA/FEMC_DQ_02/PWM3_P_2/ETH1_EVTO_3</text>
<text x="89.3" y="200.3">PD03/UART4_RXD/FEMC_DQ_09/XPI1_CB_D_1/PWM2_P_1</text>
<text x="89.6" y="202.8">PD04/UART4_TXD/FEMC_DQ_08/XPI1_CB_D_0/PWM2_P_0</text>
<text x="69.5" y="205.3">PD05/UART5_DE/UART5_RTS/I2C1_SCL/FEMC_DQ_01/PWM3_P_1/ETH1_EVTI_3</text>
<text x="89.3" y="207.9">PD06/UART5_RXD/FEMC_DQ_11/XPI1_CB_D_3/PWM2_P_3</text>
<text x="66.4" y="213">PD08/UART5_CTS/I2C1_SDA/FEMC_DQ_00/XPI1_CA_CS1/PWM3_P_0/ETH1_EVTI_2</text>
<text x="67.5" y="215.5">PD09/UART6_CTS/I2C2_SDA/CAN2_STBY/FEMC_DQ_13/XPI1_CA_DQS/PWM2_P_5</text>
<text x="89.6" y="210.4">PD07/UART5_TXD/FEMC_DQ_10/XPI1_CB_D_2/PWM2_P_2</text>
<text x="56" y="218">PD10/UART6_DE/UART6_RTS/I2C2_SCL/CAN0_STBY/FEMC_DQ_12/XPI1_CA_SCLK/PWM2_P_4</text>
<text x="76.9" y="220.6">PD11/UART8_CTS/CAN0_RXD/XPI1_CA_D_3/PWM3_FAULT_1/ETH1_MDC</text>
<text x="56.9" y="223.1">PD12/UART7_CTS/I2C3_SDA/CAN3_STBY/FEMC_DQ_15/XPI1_CA_D_1/PWM2_P_7/ETH0_MDC</text>
<text x="57.1" y="225.7">PD13/UART7_DE/UART7_RTS/I2C3_SCL/CAN1_STBY/FEMC_DQ_14/XPI1_CA_CS0/PWM2_P_6</text>
<text x="65.9" y="228.2">PD14/UART8_DE/UART8_RTS/CAN0_TXD/XPI1_CA_D_2/PWM3_FAULT_0/ETH1_MDIO</text>
<text x="88.2" y="230.7">PD15/UART8_DE/XPI1_CA_D_0/PWM2_FAULT_1/ETH0_MDIO</text>
</g>
<g font-size="1.8" fill="#a90000">
<text x="146.1" y="39.1">F6</text>
<text x="146.1" y="41.7">F7</text>
<text x="159.8" y="41.5" transform="rotate(-90 159.8 41.5)">1</text>
<text x="146" y="46.7">C1</text>
<text x="159.8" y="46.3" transform="rotate(-90 159.8 46.3)">2</text>
<text x="146" y="49.3">B1</text>
<text x="146" y="51.8">C2</text>
<text x="146" y="54.4">B2</text>
<text x="146" y="59.4">C3</text>
<text x="146.1" y="56.9">A2</text>
<text x="146" y="62">B3</text>
<text x="146.1" y="64.5">A3</text>
<text x="146" y="69.6">B4</text>
<text x="146" y="67.1">C4</text>
<text x="146" y="77.2">D5</text>
<text x="146" y="74.7">E5</text>
<text x="146.1" y="72.1">A4</text>
<text x="146" y="82.3">B5</text>
<text x="146" y="79.8">C5</text>
<text x="146" y="89.9">D6</text>
<text x="146" y="87.4">E6</text>
<text x="146.1" y="84.8">A5</text>
<text x="146" y="95">B6</text>
<text x="146" y="92.5">C6</text>
<text x="146.1" y="97.5">A6</text>
<text x="146.1" y="105.2">F8</text>
<text x="146.1" y="102.6">F9</text>
<text x="159.8" y="105" transform="rotate(-90 159.8 105)">1</text>
<text x="146" y="112.8">D7</text>
<text x="146" y="110.2">E7</text>
<text x="159.8" y="109.8" transform="rotate(-90 159.8 109.8)">2</text>
<text x="146" y="115.3">B7</text>
<text x="146.1" y="117.9">A7</text>
<text x="146" y="125.5">C8</text>
<text x="146" y="122.9">D8</text>
<text x="146" y="120.4">E8</text>
<text x="146" y="128">B8</text>
<text x="146.1" y="130.6">A8</text>
<text x="146" y="135.6">D9</text>
<text x="146" y="133.1">E9</text>
<text x="146" y="140.7">B9</text>
<text x="146" y="138.2">C9</text>
<text x="146.1" y="143.3">A9</text>
<text x="145.4" y="148.3">D10</text>
<text x="145.4" y="145.8">E10</text>
<text x="145.4" y="153.4">B10</text>
<text x="145.4" y="150.9">C10</text>
<text x="145.5" y="156">A10</text>
<text x="145.4" y="161">D11</text>
<text x="145.4" y="158.5">E11</text>
<text x="145.4" y="163.6">B11</text>
<text x="145.5" y="166.1">A11</text>
<text x="145.5" y="173.7">F10</text>
<text x="145.5" y="171.2">F11</text>
<text x="159.8" y="173.6" transform="rotate(-90 159.8 173.6)">1</text>
<text x="145.4" y="178.8">E12</text>
<text x="159.8" y="178.4" transform="rotate(-90 159.8 178.4)">2</text>
<text x="145.4" y="183.9">C12</text>
<text x="145.4" y="181.4">D12</text>
<text x="145.4" y="186.4">B12</text>
<text x="145.4" y="191.5">E13</text>
<text x="145.5" y="189">A12</text>
<text x="145.4" y="196.6">C13</text>
<text x="145.4" y="194.1">D13</text>
<text x="145.4" y="199.1">B13</text>
<text x="145.5" y="201.7">A13</text>
<text x="145.4" y="206.8">B14</text>
<text x="145.4" y="204.2">C14</text>
<text x="145.5" y="209.3">A14</text>
<text x="145.4" y="214.4">B15</text>
<text x="145.4" y="211.8">C15</text>
<text x="145.4" y="222">B16</text>
<text x="145.4" y="219.5">C16</text>
<text x="145.5" y="216.9">A15</text>
<text x="145.4" y="227.1">C17</text>
<text x="145.5" y="224.5">A16</text>
<text x="145.4" y="229.6">B17</text>
</g>
</svg>
